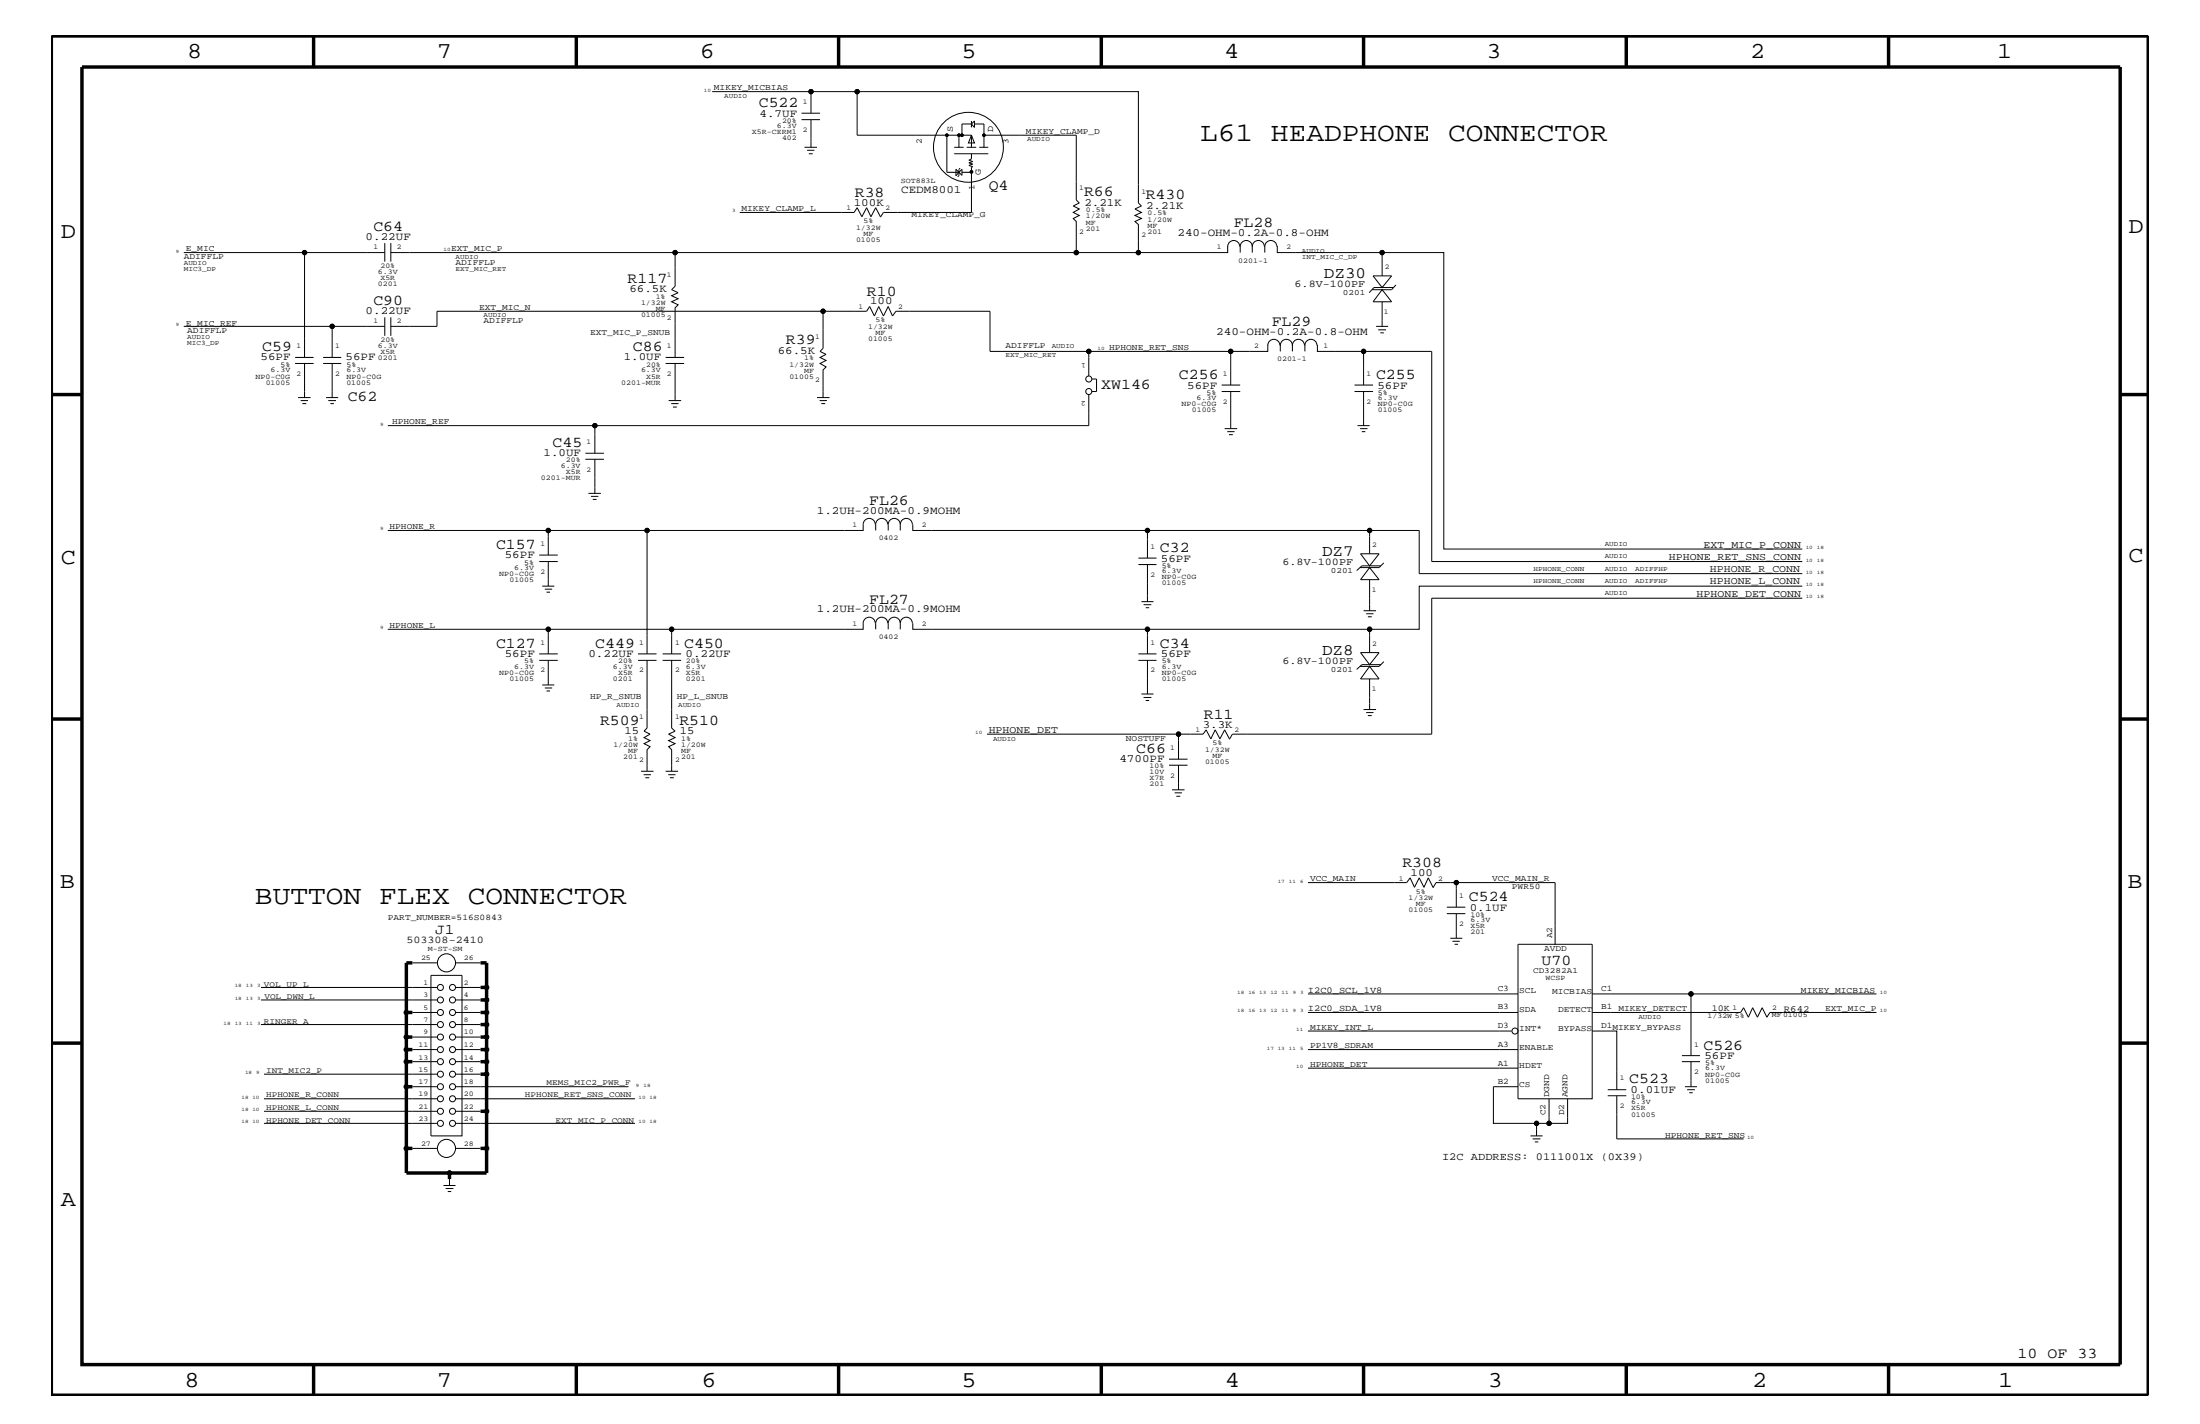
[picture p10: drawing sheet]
<svg xmlns="http://www.w3.org/2000/svg" width="432mm" height="279mm" viewBox="0 0 432 279" stroke-linecap="round" stroke-linejoin="round" font-family="sans-serif">
<g fill="none" stroke="#000" stroke-width=".2">
<path d="M139.8 18h28.4M159.2 18v4.2M157.3 23.5h3.7M157.3 22.2h3.7M157.9 28.9h2.5M158.4 29.5h1.5M158.8 30.2h.7M159.2 23.5v5.4M185.8 26.5v7.3h2.4M187.3 28.9h1.8M187.3 30.2h6.7M187.6 33.2l.6 .6-.6 .7z"/>
<path d="M188.2 33.8l.6-.6v1.2zM188.2 26.5v2.4M188.2 33.2v1.3l-.2 .2M188.5 33l-.3 .1M188.8 33.8h1.9M189.7 28.9h1.9M190.7 26.5h-22.5v-8.5h55.2v21.8l.6 .6-1.2 .6 1.2 .7-1.2 .6 1.2 .6-1.2 .6 .6 .6v5.5h17.6v-1.3M190.7 26.5l.6 1.6h-1.2zM190.7 24.3h-1.9v2.2M190.7 23.7v1.3M190.7 26.5v2.4M190.7 30.2v1l-.5 .2 .7 .3-.7 .2 .7 .3-.7 .3 .7 .2-.2 .1v8.9h-17.3l-.6 .9"/>
<path d="M191.3 23.7v1.3l-.6-.7zM191.3 24.3h1.8v4.6M192.2 28.9h1.8M193.1 26.5h18.1v12.7l.6 .6-1.1 .6 1.1 .6-1.1 .7 1.1 .6-1.1 .6 .5 .6v6.1h12.2M36.1 49.6h39.4M59.8 49.6v20.5M75.5 47.7v3.6M76.7 47.7v3.6M76.7 49.6h134.5M132.5 49.6v6.6l-.7 .6 1.3 .6-1.3 .6 1.3 .6-1.3 .6 1.3 .6-.6 .6v9.7M145.2 41.7h22.4l.6-.9 1 1.7 .9-1.7 .8 1.7 1-1.7 .9 1.7M241 48.4a1.19 1.19 0 0 1 1.1-1.2 1.19 1.19 0 0 1 1.2 1.2"/>
<path d="M243.4 48.4a1.19 1.19 0 0 1 1.2-1.2 1.19 1.19 0 0 1 1.2 1.2 1.19 1.19 0 0 1 1.2-1.2 1.19 1.19 0 0 1 1.2 1.2M243.4 48.3v1.3M245.8 48.3v1.3M248.2 48.4a1.19 1.19 0 0 1 1.2-1.2 1.19 1.19 0 0 1 1.2 1.2M248.2 48.3v1.3M250.7 48.3v1.3h20.6M269.5 54.1h3.6l-1.8 2.3zM271.3 56.8l1.8 2.4h-3.6zM271.3 54.1v-4.5h12.1v58.1h70.3M271.3 59.2v4.8M273.5 56.4h-3.8l-1 1M274 55.9l-.9 .9h-3.8"/>
<path d="M36.1 64h29.1M57.9 71.3h3.7M57.9 70.1h3.7M58.5 78h2.5M59 78.6h1.5M59.4 79.2h.7M59.8 71.3v6.7M63.4 71.3h3.6M63.4 70.1h3.6M64 78h2.4M64.4 78.6h1.6M64.9 79.2h.6"/>
<path d="M65.2 71.3v6.7M75.5 64h-10.3v6.1M75.5 62.3v3.6M76.7 64h9.1v-2.9h84.3l.6-1 .9 1.9 .9-1.9 .9 1.9 .9-1.9 .9 1.9 .7-.9h18.4v7.8h47.3M76.7 62.3v3.6M130.6 71.3h3.7M130.6 70.1h3.7M131.2 78.6h2.5M131.7 79.2h1.5M132.1 79.9h.7M132.5 71.3v7.3M160.4 78h2.4"/>
<path d="M160.9 78.6h1.4M161.2 79.2h.8M161.5 61.1v7.3l-.5 .5 1.1 .6-1.1 .6 1.1 .6-1.1 .6 1.1 .7-.6 .6v5.4M213.7 77.4v6.1h-96.9M213.7 68.9v4.9M214.3 74.4h.9v2.4h-.9M239.8 76.8h3.6M239.8 75.6h3.6M241.6 76.8v7.3M248.8 67.8a1.19 1.19 0 0 1 1.2-1.2 1.19 1.19 0 0 1 1.2 1.2M248.8 67.7v1.2h-7.2v6.7M251.3 67.8a1.19 1.19 0 0 1 1.2-1.2 1.19 1.19 0 0 1 1.2 1.2 1.19 1.19 0 0 1 1.1-1.2 1.19 1.19 0 0 1 1.2 1.2"/>
<path d="M251.3 67.7v1.2M253.7 67.7v1.2M256.1 67.8a1.19 1.19 0 0 1 1.2-1.2 1.19 1.19 0 0 1 1.2 1.2M256.1 67.7v1.2M258.6 67.7v1.2h9v6.7M265.9 76.8h3.6M265.9 75.6h3.6M267.6 76.8v6.7M267.6 68.9h13.4v41.3h72.7M270.1 64h2.4M270.5 64.7h1.5M270.9 65.3h.7"/>
<path d="M76.1 83.5h40.7v5.4M114.9 90.1h3.6M114.9 88.9h3.6M115.5 96.8h2.4M116 97.4h1.4M116.3 98h.8M116.8 90.1v6.7M240.4 84.1h2.4M240.9 84.7h1.4M241.2 85.3h.8M266.4 83.5h2.4M267 84.1h1.4"/>
<path d="M267.3 84.7h.7M76.1 104.1h31.5v4.8M105.8 110.2h3.7M105.8 108.9h3.7M106.4 115h2.4M106.9 115.6h1.5M107.3 116.2h.7M107.6 110.2v4.8M127 104.1v24.2M171.8 102.9a1.19 1.19 0 0 0-1.2-1.2 1.19 1.19 0 0 0-1.2 1.2v1.2h-61.8M174.2 102.9a1.19 1.19 0 0 0-1.1-1.2 1.19 1.19 0 0 0-1.2 1.2v1.2M176.7 102.9a1.19 1.19 0 0 0-1.2-1.2 1.19 1.19 0 0 0-1.2 1.2v1.2"/>
<path d="M176.7 102.9a1.19 1.19 0 0 1 1.2-1.2 1.19 1.19 0 0 1 1.2 1.2M176.7 102.9v1.2M179.2 102.9v1.2h46v5.4M223.4 110.8h3.6M223.4 109.5h3.6M224 118.1h2.4M224.5 118.6h1.5M224.9 119.2h.7M225.2 110.8v7.3M225.2 104.1h53.4v8.5h75.1M267 108.7h3.7l-1.9 2.3zM267.6 119.8h2.5"/>
<path d="M268.8 111.4l1.9 2.3h-3.7zM268.8 104.1v4.6M268.8 113.7v6.1M271 111h-3.7l-1 1M271.6 110.4l-.9 1h-3.7M353.7 115h-75.1v8.5h-9.8M353.7 117.4h-72.7v26.6h-39.1l-.6 1.1M76.1 123.5h31.5v4.8M105.8 129.6h3.7M105.8 128.3h3.7M106.4 134.4h2.4M106.9 135h1.5"/>
<path d="M107.3 135.6h.7M107.6 129.6v4.8M125.2 129.6h3.7M125.2 128.3h3.7M127 129.6v13.3l-.6 .6 1.2 .5-1.2 .7 1.2 .6-1.2 .6 1.2 .6-.6 .6v4.2M130 129.6h3.7M130 128.3h3.7M131.8 129.6v13.3l.7 .6-1.3 .5 1.3 .7-1.3 .6 1.3 .6-1.3 .6 .6 .6v4.2M131.8 123.5v4.8M171.8 122.3a1.19 1.19 0 0 0-1.2-1.2 1.19 1.19 0 0 0-1.2 1.2v1.2h-61.8M174.2 122.3a1.19 1.19 0 0 0-1.1-1.2 1.19 1.19 0 0 0-1.2 1.2v1.2M176.7 122.3a1.19 1.19 0 0 0-1.2-1.2 1.19 1.19 0 0 0-1.2 1.2v1.2"/>
<path d="M176.7 122.3a1.19 1.19 0 0 1 1.2-1.2 1.19 1.19 0 0 1 1.2 1.2M176.7 122.3v1.2M179.2 122.3v1.2h46v4.8M223.4 129.6h3.6M223.4 128.3h3.6M224 136.2h2.4M224.5 136.8h1.5M224.9 137.4h.7M225.2 129.6v6.6M225.2 123.5h43.6M267 128h3.7l-1.9 2.4zM267.6 139.2h2.5"/>
<path d="M268.1 120.4h1.5M268.1 139.8h1.5M268.5 121h.7M268.8 130.8l1.9 2.4h-3.7zM268.8 123.5v4.5M268.8 133.2v6M271 130.4h-3.7l-1 .9M271.6 129.8l-.9 1h-3.7M125.8 151.3h2.5M126.3 152h1.5M126.7 152.6h.7M130.6 151.3h2.5"/>
<path d="M131.1 152h1.5M131.5 152.6h.7M193.7 144h42.4l.6-.8 1 1.8 .8-1.8 .9 1.8 1-1.8 .9 1.8M229.4 150.1h3.7M229.4 149h3.7M230 155h2.5M230.5 155.6h1.5M230.9 156.2h.7M231.3 144v5M231.3 150.1v4.9M268.5 140.4h.7M256.7 173.2h19.4l.7-1 .8 1.9 1-1.9 .9 1.9 .8-1.9 1 1.9"/>
<path d="M281.3 174.2l.6-1h3.9v4.8M284 179.3h3.6M284 178h3.6M285.8 173.2h19.4v12.1M285.8 179.3v4.8M51.2 193.7h34.6M51.2 196.2h34.6M80.9 198.7h4.9M80.9 188.9h4.9M84.6 191.4h6.1v31.5h-6.1zM89.4 198.7h4.9M89.4 193.7h4.9"/>
<path d="M89.4 196.2h4.9M89.4 188.9h4.9M256.7 198.7h41.2M256.7 195h41.2M284.6 184.1h2.4M285.1 184.7h1.4M285.5 185.3h.7M297.9 185.3h14.6v30.3h-14.6zM312.5 198.7h29.1l.6-1 1 1.9 .8-1.9 .9 1.9 1-1.9 .9 1.9 .6-.9h20.9M312.5 195h55.8M331.9 195v12.1M51.2 201h34.6"/>
<path d="M51.8 215.6h34M51.8 210.8h34M51.8 218h34M80.9 213.2h4.9M80.9 205.9h4.9M80.9 203.5h4.9M80.9 208.3h4.9M89.4 213.2h34M89.4 205.9h4.9M89.4 201h4.9M89.4 203.5h4.9M89.4 208.3h4.9"/>
<path d="M89.4 215.6h35.2M89.4 210.8h4.9M89.4 218h4.9M256.7 202.3h40M256.7 209.6h41.2M256.7 205.9h41.2M297.9 213.2h-4.8v7.2h8.5v2.5M304 215.6v4.8h3.7v-4.8M312.5 202.3h4.8v11.5M315.6 213.8h3.6M315.6 215h3.6M317.3 215v8.5h24.9"/>
<path d="M330.1 208.3h3.6M330.1 207.1h3.6M330.7 213.2h2.4M331.1 213.8h1.6M331.6 214.4h.6M331.9 208.3v4.9M51.8 220.4h34M80.9 225.3h4.9M87 232.6h2.4M87.5 233.2h1.5M87.9 233.8h.7M88.2 231.3v1.3"/>
<path d="M89.4 220.4h35.2M89.4 225.3h4.9M300.4 222.9h2.4M300.8 223.5h1.5M301.2 224.1h.7M301.6 220.4h2.4"/>
<circle cx="159.2" cy="18" r=".42"/>
<circle cx="168.2" cy="18" r=".42"/>
<circle cx="185.8" cy="26.5" r=".25"/>
<circle cx="188.2" cy="26.5" r=".25"/>
<circle cx="188.8" cy="26.5" r=".25"/>
<circle cx="190.1" cy="28.9" r="6.9"/>
<circle cx="190.7" cy="33.7" r=".25"/>
<circle cx="193.1" cy="26.5" r=".25"/>
<circle cx="59.8" cy="49.6" r=".42"/>
<circle cx="132.5" cy="49.6" r=".42"/>
<circle cx="211.2" cy="49.6" r=".42"/>
<circle cx="223.4" cy="49.6" r=".42"/>
<circle cx="271.3" cy="49.6" r=".42"/>
<circle cx="65.2" cy="64" r=".42"/>
<circle cx="161.5" cy="61.1" r=".42"/>
<circle cx="213.7" cy="68.9" r=".42"/>
<circle cx="213.7" cy="76.8" r=".59"/>
<circle cx="213.7" cy="74.4" r=".59"/>
<circle cx="241.6" cy="68.9" r=".42"/>
<circle cx="267.6" cy="68.9" r=".42"/>
<circle cx="116.8" cy="83.5" r=".42"/>
<circle cx="107.6" cy="104.1" r=".42"/>
<circle cx="127" cy="104.1" r=".42"/>
<circle cx="225.2" cy="104.1" r=".42"/>
<circle cx="268.8" cy="104.1" r=".42"/>
<circle cx="107.6" cy="123.5" r=".42"/>
<circle cx="131.8" cy="123.5" r=".42"/>
<circle cx="225.2" cy="123.5" r=".42"/>
<circle cx="268.8" cy="123.5" r=".42"/>
<circle cx="231.3" cy="144" r=".42"/>
<circle cx="285.8" cy="173.2" r=".42"/>
<circle cx="79.8" cy="198.7" r=".42"/>
<circle cx="86.4" cy="198.7" r=".59"/>
<circle cx="86.4" cy="193.7" r=".59"/>
<circle cx="86.4" cy="196.2" r=".59"/>
<circle cx="87.6" cy="188.9" r="1.78"/>
<circle cx="88.8" cy="198.7" r=".59"/>
<circle cx="88.8" cy="193.7" r=".59"/>
<circle cx="88.8" cy="196.2" r=".59"/>
<circle cx="95.5" cy="198.7" r=".42"/>
<circle cx="95.5" cy="196.2" r=".42"/>
<circle cx="95.5" cy="193.7" r=".42"/>
<circle cx="331.9" cy="195" r=".42"/>
<circle cx="79.8" cy="208.3" r=".42"/>
<circle cx="79.8" cy="205.9" r=".42"/>
<circle cx="79.8" cy="213.2" r=".42"/>
<circle cx="79.8" cy="203.5" r=".42"/>
<circle cx="86.4" cy="203.5" r=".59"/>
<circle cx="86.4" cy="213.2" r=".59"/>
<circle cx="86.4" cy="210.8" r=".59"/>
<circle cx="86.4" cy="218" r=".59"/>
<circle cx="86.4" cy="208.3" r=".59"/>
<circle cx="86.4" cy="215.6" r=".59"/>
<circle cx="86.4" cy="205.9" r=".59"/>
<circle cx="86.4" cy="201" r=".59"/>
<circle cx="88.8" cy="203.5" r=".59"/>
<circle cx="88.8" cy="213.2" r=".59"/>
<circle cx="88.8" cy="210.8" r=".59"/>
<circle cx="88.8" cy="208.3" r=".59"/>
<circle cx="88.8" cy="218" r=".59"/>
<circle cx="88.8" cy="215.6" r=".59"/>
<circle cx="88.8" cy="205.9" r=".59"/>
<circle cx="88.8" cy="201" r=".59"/>
<circle cx="95.5" cy="208.3" r=".42"/>
<circle cx="95.5" cy="205.9" r=".42"/>
<circle cx="95.5" cy="201" r=".42"/>
<circle cx="95.5" cy="218" r=".42"/>
<circle cx="95.5" cy="210.8" r=".42"/>
<circle cx="95.5" cy="203.5" r=".42"/>
<circle cx="297.3" cy="202.3" r=".59"/>
<circle cx="79.8" cy="225.3" r=".42"/>
<circle cx="86.4" cy="220.4" r=".59"/>
<circle cx="87.6" cy="225.3" r="1.78"/>
<circle cx="88.2" cy="230.2" r=".42"/>
<circle cx="88.8" cy="220.4" r=".59"/>
<circle cx="95.5" cy="225.3" r=".42"/>
<circle cx="301.6" cy="220.4" r=".42"/>
<circle cx="304" cy="220.4" r=".42"/>
</g>
<g fill="#000">
<circle cx="159.2" cy="18" r=".42"/>
<circle cx="168.2" cy="18" r=".42"/>
<circle cx="185.8" cy="26.5" r=".25"/>
<circle cx="188.2" cy="26.5" r=".25"/>
<circle cx="188.8" cy="26.5" r=".25"/>
<circle cx="190.7" cy="33.7" r=".25"/>
<circle cx="193.1" cy="26.5" r=".25"/>
<circle cx="59.8" cy="49.6" r=".42"/>
<circle cx="132.5" cy="49.6" r=".42"/>
<circle cx="211.2" cy="49.6" r=".42"/>
<circle cx="223.4" cy="49.6" r=".42"/>
<circle cx="271.3" cy="49.6" r=".42"/>
<circle cx="65.2" cy="64" r=".42"/>
<circle cx="161.5" cy="61.1" r=".42"/>
<circle cx="213.7" cy="68.9" r=".42"/>
<circle cx="241.6" cy="68.9" r=".42"/>
<circle cx="267.6" cy="68.9" r=".42"/>
<circle cx="116.8" cy="83.5" r=".42"/>
<circle cx="107.6" cy="104.1" r=".42"/>
<circle cx="127" cy="104.1" r=".42"/>
<circle cx="225.2" cy="104.1" r=".42"/>
<circle cx="268.8" cy="104.1" r=".42"/>
<circle cx="107.6" cy="123.5" r=".42"/>
<circle cx="131.8" cy="123.5" r=".42"/>
<circle cx="225.2" cy="123.5" r=".42"/>
<circle cx="268.8" cy="123.5" r=".42"/>
<circle cx="231.3" cy="144" r=".42"/>
<circle cx="285.8" cy="173.2" r=".42"/>
<circle cx="79.8" cy="198.7" r=".42"/>
<circle cx="95.5" cy="198.7" r=".42"/>
<circle cx="95.5" cy="196.2" r=".42"/>
<circle cx="95.5" cy="193.7" r=".42"/>
<circle cx="331.9" cy="195" r=".42"/>
<circle cx="79.8" cy="208.3" r=".42"/>
<circle cx="79.8" cy="205.9" r=".42"/>
<circle cx="79.8" cy="213.2" r=".42"/>
<circle cx="79.8" cy="203.5" r=".42"/>
<circle cx="95.5" cy="208.3" r=".42"/>
<circle cx="95.5" cy="205.9" r=".42"/>
<circle cx="95.5" cy="201" r=".42"/>
<circle cx="95.5" cy="218" r=".42"/>
<circle cx="95.5" cy="210.8" r=".42"/>
<circle cx="95.5" cy="203.5" r=".42"/>
<circle cx="79.8" cy="225.3" r=".42"/>
<circle cx="88.2" cy="230.2" r=".42"/>
<circle cx="95.5" cy="225.3" r=".42"/>
<circle cx="301.6" cy="220.4" r=".42"/>
<circle cx="304" cy="220.4" r=".42"/>
</g>
<g fill="none" stroke="#000" stroke-width=".68" stroke-linecap="butt">
<path d="M10.1 7.1h411.5v266.7h-411.5zM16.1 13.2h400v254.5h-400zM61.6 7.1v6.1M113.1 7.1v6.1M164.6 7.1v6.1M216.2 7.1v6.1M267.6 7.1v6.1M319.2 7.1v6.1M370.7 7.1v6.1M10.1 77.4h6M416.1 77.4h5.5M10.1 141.1h6"/>
<path d="M416.1 141.1h5.5M79.8 198.7h1.1M80.9 188.9h-1.1v24.3M94.3 188.9h1.2v7.3M94.3 193.7h1.2M94.3 196.2h1.2M95.5 196.2v2.5h-1.2M95.5 198.7v2.3h-1.2M10.1 204.7h6M79.8 213.2v12.1h1.1M79.8 203.5h1.1M79.8 205.9h1.1"/>
<path d="M79.8 208.3h1.1M79.8 213.2h1.1M94.3 205.9h1.2M94.3 208.3h1.2M94.3 210.8h1.2M94.3 218h1.2M95.5 201v2.5h-1.2M95.5 203.5v26.7h-15.7v-4.9M416.1 204.7h5.5M88.2 230.2v1.1M94.3 225.3h1.2M61.6 267.7v6.1"/>
<path d="M113.1 267.7v6.1M164.6 267.7v6.1M216.2 268v5.8M267.6 267.7v6.1M319.2 267.7v6.1M370.7 267.7v6.1"/>
</g>
<g font-size="5.2">
<text x="235.5" y="27.7">L61 HEADPHONE CONNECTOR</text>
<text x="50" y="177.4">BUTTON FLEX CONNECTOR</text>
</g>
<g font-size="4.5">
<text x="36.7" y="11.5">8</text>
<text x="85.8" y="11.5">7</text>
<text x="137.3" y="11.5">6</text>
<text x="188.7" y="11.5">5</text>
<text x="240.3" y="11.5">4</text>
<text x="291.8" y="11.5">3</text>
<text x="343.5" y="11.5">2</text>
<text x="392" y="11.5">1</text>
<text x="11.9" y="46.8">D</text>
<text x="417.7" y="45.7">D</text>
<text x="11.9" y="110.6">C</text>
<text x="417.7" y="110.3">C</text>
<text x="11.8" y="174.3">B</text>
<text x="417.6" y="174.2">B</text>
<text x="11.9" y="236.7">A</text>
<text x="36.2" y="272.1">8</text>
<text x="85.8" y="272.1">7</text>
<text x="137.7" y="272.1">6</text>
<text x="188.7" y="272.1">5</text>
<text x="240.4" y="272.1">4</text>
<text x="292" y="272.1">3</text>
<text x="343.9" y="272.1">2</text>
<text x="392.2" y="272.1">1</text>
</g>
<g font-size="3.1">
<text x="259.8" y="54.5">DZ30</text>
<text x="259.5" y="109.1">DZ7</text>
<text x="259.5" y="128.5">DZ8</text>
</g>
<g font-size="3">
<text x="148.9" y="21">C522</text>
<text x="167.8" y="38.6">R38</text>
<text x="194.1" y="37.4">Q4</text>
<text x="212.8" y="38.5">R66</text>
<text x="224.9" y="39.1">R430</text>
<text x="73.3" y="45.3">C64</text>
<text x="242.1" y="44.6">FL28</text>
<text x="73.3" y="59.8">C90</text>
<text x="123.2" y="55.5">R117</text>
<text x="170.1" y="58">R10</text>
<text x="249.6" y="64">FL29</text>
<text x="51.5" y="68.9">C59</text>
<text x="124.2" y="68.9">C86</text>
<text x="154.3" y="67.6">R39</text>
<text x="216.2" y="76.3">XW146</text>
<text x="231.4" y="74.4">C256</text>
<text x="270.1" y="74.4">C255</text>
<text x="68.2" y="78.6">C62</text>
<text x="108.5" y="87.7">C45</text>
<text x="170.6" y="99.1">FL26</text>
<text x="97.4" y="107.7">C157</text>
<text x="227.7" y="108.3">C32</text>
<text x="170.6" y="118.5">FL27</text>
<text x="97.4" y="127.1">C127</text>
<text x="116.8" y="127.1">C449</text>
<text x="134.3" y="127.1">C450</text>
<text x="227.7" y="127.1">C34</text>
<text x="117.8" y="142.2">R509</text>
<text x="133.3" y="142.2">R510</text>
<text x="236.3" y="141.1">R11</text>
<text x="223" y="147.7">C66</text>
<text x="275.3" y="170.1">R308</text>
<text x="288.3" y="176.8">C524</text>
<text x="302.6" y="189.4">U70</text>
<text x="334.3" y="205.9">C526</text>
<text x="319.8" y="212.5">C523</text>
<text x="396" y="266.5">10 OF 33</text>
</g>
<text font-size="2.9" x="85.4" y="183.3">J1</text>
<g font-size="2.2">
<text x="149.1" y="22.9">4.7UF</text>
<text x="167.6" y="40.3">100K</text>
<text x="176.9" y="37.9">CEDM8001</text>
<text x="212.9" y="40.3">2.21K</text>
<text x="225" y="40.9">2.21K</text>
<text x="71.8" y="47.1">0.22UF</text>
<text x="231.1" y="46.3">240-OHM-0.2A-0.8-OHM</text>
<text x="123.5" y="57.3">66.5K</text>
<text x="170.8" y="59.7">100</text>
<text x="71.8" y="61.7">0.22UF</text>
<text x="238.7" y="65.6">240-OHM-0.2A-0.8-OHM</text>
<text x="51.1" y="70.7">56PF</text>
<text x="67.8" y="70.7">56PF</text>
<text x="122.4" y="70.7">1.0UF</text>
<text x="152.7" y="69.4">66.5K</text>
<text x="233" y="76.2">56PF</text>
<text x="270.3" y="76.2">56PF</text>
<text x="106.7" y="89.5">1.0UF</text>
<text x="160.3" y="100.8">1.2UH-200MA-0.9MOHM</text>
<text x="99.1" y="109.5">56PF</text>
<text x="227.8" y="110.2">56PF</text>
<text x="160.3" y="120.2">1.2UH-200MA-0.9MOHM</text>
<text x="99.1" y="128.9">56PF</text>
<text x="115.5" y="128.9">0.22UF</text>
<text x="134.5" y="128.9">0.22UF</text>
<text x="227.8" y="128.9">56PF</text>
<text x="122.6" y="144">15</text>
<text x="133.4" y="144">15</text>
<text x="236.1" y="142.8">3.3K</text>
<text x="219.7" y="149.5">4700PF</text>
<text x="276.9" y="171.8">100</text>
<text x="288.5" y="178.7">0.1UF</text>
<text x="334.5" y="207.7">56PF</text>
<text x="320" y="214.4">0.01UF</text>
</g>
<text font-size="2.1" x="283" y="227.6">I2C ADDRESS: 0111001X (0X39)</text>
<g font-size="2">
<text x="254.1" y="56.3">6.8V-100PF</text>
<text x="334.3" y="107.5">EXT_MIC_P_CONN</text>
<text x="251.7" y="110.9">6.8V-100PF</text>
<text x="327.6" y="109.9">HPHONE_RET_SNS_CONN</text>
<text x="335.6" y="112.2">HPHONE_R_CONN</text>
<text x="333" y="117.2">HPHONE_DET_CONN</text>
<text x="335.6" y="114.7">HPHONE_L_CONN</text>
<text x="251.7" y="130.3">6.8V-100PF</text>
<text x="194.1" y="143.9">HPHONE_DET</text>
<text x="79.8" y="185">503308-2410</text>
</g>
<text font-size="1.9" x="350.1" y="198.5">R642</text>
<g font-size="1.8">
<text x="187" y="25.9" transform="rotate(-90 187 25.9)">S</text>
<text x="194.9" y="25.9" transform="rotate(-90 194.9 25.9)">D</text>
<text x="192.5" y="34.3" transform="rotate(-90 192.5 34.3)">G</text>
<text x="256.7" y="194.8">I2C0_SCL_1V8</text>
<text x="256.7" y="198.4">I2C0_SDA_1V8</text>
<text x="336" y="198.4">10K</text>
</g>
<g font-size="1.7">
<text x="140.1" y="17.7">MIKEY_MICBIAS</text>
<text x="180.9" y="28.2" transform="rotate(-90 180.9 28.2)">2</text>
<text x="198" y="28.2" transform="rotate(-90 198 28.2)">3</text>
<text x="201.3" y="26.3">MIKEY_CLAMP_D</text>
<text x="145.5" y="41.4">MIKEY_CLAMP_L</text>
<text x="191.3" y="37.3" transform="rotate(-90 191.3 37.3)">1</text>
<text x="178.9" y="42.6">MIKEY_CLAMP_G</text>
<text x="36.1" y="50.7">ADIFFLP</text>
<text x="36.5" y="49.3">E_MIC</text>
<text x="88.6" y="49.3">EXT_MIC_P</text>
<text x="89.4" y="51.9">ADIFFLP</text>
<text x="36.5" y="63.9">E_MIC_REF</text>
<text x="36.7" y="65.3">ADIFFLP</text>
<text x="94.1" y="60.8">EXT_MIC_N</text>
<text x="94.9" y="63.4">ADIFFLP</text>
<text x="115.8" y="65.6">EXT_MIC_P_SNUB</text>
<text x="197.4" y="68.4">ADIFFLP</text>
<text x="217.7" y="68.7">HPHONE_RET_SNS</text>
<text x="77" y="83.3">HPHONE_REF</text>
<text x="76.5" y="103.8">HPHONE_R</text>
<text x="76.5" y="123.2">HPHONE_L</text>
<text x="115.8" y="137.2">HP_R_SNUB</text>
<text x="132.8" y="137.2">HP_L_SNUB</text>
<text x="221" y="145.3">NOSTUFF</text>
<text x="257.1" y="172.9">VCC_MAIN</text>
<text x="292.9" y="172.9">VCC_MAIN_R</text>
<text x="296.8" y="174.4">PWR50</text>
<text x="76.1" y="180.5">PART_NUMBER=516S0843</text>
<text x="304.6" y="184.1" transform="rotate(-90 304.6 184.1)">A2</text>
<text x="303.1" y="186.5">AVDD</text>
<text x="294" y="194.5">C3</text>
<text x="298.2" y="194.9">SCL</text>
<text x="304.6" y="195">MICBIAS</text>
<text x="314.3" y="194.4">C1</text>
<text x="353.5" y="194.8">MIKEY_MICBIAS</text>
<text x="257.1" y="202">MIKEY_INT_L</text>
<text x="294" y="201.7">D3</text>
<text x="294" y="198.1">B3</text>
<text x="298.2" y="198.7">SDA</text>
<text x="298.2" y="202.3">INT*</text>
<text x="305.8" y="202.3">BYPASS</text>
<text x="305.8" y="198.7">DETECT</text>
<text x="314.3" y="201.7">D1MIKEY_BYPASS</text>
<text x="314.3" y="198.1">B1</text>
<text x="317.7" y="198.4">MIKEY_DETECT</text>
<text x="358.2" y="198.4">EXT_MIC_P</text>
<text x="257.1" y="209.3">HPHONE_DET</text>
<text x="257.1" y="205.7">PP1V8_SDRAM</text>
<text x="294" y="205.4">A3</text>
<text x="294" y="209.1">A1</text>
<text x="298.2" y="205.9">ENABLE</text>
<text x="298.2" y="209.6">HDET</text>
<text x="294" y="212.7">B2</text>
<text x="298.2" y="213.2">CS</text>
<text x="304" y="215.3" transform="rotate(-90 304 215.3)">DGND</text>
<text x="307.7" y="215.3" transform="rotate(-90 307.7 215.3)">AGND</text>
<text x="303.4" y="218.8" transform="rotate(-90 303.4 218.8)">C2</text>
<text x="307" y="218.8" transform="rotate(-90 307 218.8)">D2</text>
<text x="326.8" y="223.2">HPHONE_RET_SNS</text>
</g>
<g font-size="1.6">
<text x="263.6" y="57.9">0201</text>
<text x="261.2" y="112.5">0201</text>
<text x="261.2" y="131.9">0201</text>
<text x="300.9" y="190.9">CD3282A1</text>
<text x="51.8" y="193.6">VOL_UP_L</text>
<text x="51.9" y="195.9">VOL_DWN_L</text>
<text x="51.8" y="200.9">RINGER_A</text>
<text x="52.2" y="215.3">HPHONE_R_CONN</text>
<text x="52.2" y="210.5">INT_MIC2_P</text>
<text x="103" y="215.3">HPHONE_RET_SNS_CONN</text>
<text x="107.3" y="213">MEMS_MIC2_PWR_F</text>
<text x="52.2" y="217.7">HPHONE_L_CONN</text>
<text x="52.2" y="220.2">HPHONE_DET_CONN</text>
<text x="109.1" y="220.2">EXT_MIC_P_CONN</text>
</g>
<g font-size="1.4">
<text x="142.2" y="19.2">AUDIO</text>
<text x="157.6" y="20.4">1</text>
<text x="147.6" y="26.4">X5R-CERM1</text>
<text x="152.5" y="25.2">6.3V</text>
<text x="153.5" y="24.1">20%</text>
<text x="153.5" y="27.5">402</text>
<text x="157.6" y="25.9">2</text>
<text x="201.6" y="27.7">AUDIO</text>
<text x="176.8" y="35.8">SOT883L</text>
<text x="166.1" y="41.3">1</text>
<text x="173.8" y="41.3">2</text>
<text x="211.8" y="37.4">1</text>
<text x="213.1" y="41.7">0.5%</text>
<text x="224" y="38">1</text>
<text x="168" y="47.4">01005</text>
<text x="168" y="45.1">1/32W</text>
<text x="169.5" y="43.8">5%</text>
<text x="169.5" y="46.3">MF</text>
<text x="211.8" y="45.9">2</text>
<text x="213.1" y="44.1">MF</text>
<text x="213.1" y="45.3">201</text>
<text x="213.1" y="42.9">1/20W</text>
<text x="224" y="46.5">2</text>
<text x="225.2" y="44.6">MF</text>
<text x="225.2" y="42.3">0.5%</text>
<text x="225.2" y="43.5">1/20W</text>
<text x="225.2" y="45.9">201</text>
<text x="36.1" y="51.9">AUDIO</text>
<text x="36.1" y="53.2">MIC3_DP</text>
<text x="73.3" y="48.9">1</text>
<text x="74.2" y="53.8">6.3V</text>
<text x="74.7" y="52.5">20%</text>
<text x="77.9" y="48.9">2</text>
<text x="89.4" y="53.2">EXT_MIC_RET</text>
<text x="89.4" y="50.7">AUDIO</text>
<text x="238.8" y="48.9">1</text>
<text x="243" y="51.5">0201-1</text>
<text x="252.5" y="48.9">2</text>
<text x="255.5" y="49.6">AUDIO</text>
<text x="255.5" y="50.7">INT_MIC_C_DP</text>
<text x="271.8" y="52.8">2</text>
<text x="74.2" y="56.2">0201</text>
<text x="74.7" y="55">X5R</text>
<text x="125.8" y="59.8">1/32W</text>
<text x="128.7" y="58.6">1%</text>
<text x="130.9" y="54.4">1</text>
<text x="73.3" y="63.4">1</text>
<text x="77.9" y="63.4">2</text>
<text x="94.9" y="62.3">AUDIO</text>
<text x="125.8" y="62.3">01005</text>
<text x="128.7" y="61.1">MF</text>
<text x="130.9" y="62.9">2</text>
<text x="168.5" y="60.6">1</text>
<text x="170.4" y="64.5">1/32W</text>
<text x="171.8" y="65.6">MF</text>
<text x="171.8" y="63.2">5%</text>
<text x="176.3" y="60.6">2</text>
<text x="271.6" y="61.7">1</text>
<text x="36.7" y="67.7">MIC3_DP</text>
<text x="36.7" y="66.5">AUDIO</text>
<text x="55" y="72">5%</text>
<text x="58.2" y="68.4">1</text>
<text x="65.8" y="68.4">1</text>
<text x="68" y="72">5%</text>
<text x="74.2" y="68.4">6.3V</text>
<text x="74.2" y="70.7">0201</text>
<text x="74.7" y="69.5">X5R</text>
<text x="74.7" y="67.1">20%</text>
<text x="126.8" y="72">20%</text>
<text x="130.9" y="68.4">1</text>
<text x="154.9" y="72">1/32W</text>
<text x="157.8" y="70.7">1%</text>
<text x="160" y="66.5">1</text>
<text x="170.4" y="66.8">01005</text>
<text x="197.4" y="70.1">EXT_MIC_RET</text>
<text x="206.4" y="68.4">AUDIO</text>
<text x="213.1" y="71.3" transform="rotate(-180 213.1 71.3)">1</text>
<text x="246.1" y="68.4">2</text>
<text x="250.7" y="70.9">0201-1</text>
<text x="259.8" y="68.4">1</text>
<text x="50.1" y="74.3">NP0-C0G</text>
<text x="52.2" y="75.5">01005</text>
<text x="53.1" y="73">6.3V</text>
<text x="58.2" y="73.8">2</text>
<text x="65.8" y="73.8">2</text>
<text x="68" y="74.3">NP0-C0G</text>
<text x="68" y="73">6.3V</text>
<text x="68" y="75.5">01005</text>
<text x="121.9" y="75.5">0201-MUR</text>
<text x="125.8" y="73">6.3V</text>
<text x="126.8" y="74.3">X5R</text>
<text x="130.9" y="73.8">2</text>
<text x="154.9" y="74.4">01005</text>
<text x="157.8" y="73.2">MF</text>
<text x="160" y="75">2</text>
<text x="236.8" y="77.4">5%</text>
<text x="240" y="73.8">1</text>
<text x="268.2" y="73.8">1</text>
<text x="270.4" y="77.4">5%</text>
<text x="213.1" y="78.6" transform="rotate(-180 213.1 78.6)">2</text>
<text x="231.9" y="79.7">NP0-C0G</text>
<text x="233.9" y="80.9">01005</text>
<text x="234.9" y="78.5">6.3V</text>
<text x="240" y="79.2">2</text>
<text x="268.2" y="79.2">2</text>
<text x="270.4" y="80.9">01005</text>
<text x="270.4" y="79.7">NP0-C0G</text>
<text x="270.4" y="78.5">6.3V</text>
<text x="115.1" y="87.1">1</text>
<text x="106.2" y="94.3">0201-MUR</text>
<text x="110.1" y="91.8">6.3V</text>
<text x="111.1" y="93.1">X5R</text>
<text x="111.1" y="90.7">20%</text>
<text x="115.1" y="92.6">2</text>
<text x="106.1" y="107.1">1</text>
<text x="167.3" y="103.5">1</text>
<text x="172.5" y="106">0402</text>
<text x="180.9" y="103.5">2</text>
<text x="225.8" y="107.7">1</text>
<text x="269.3" y="107.4">2</text>
<text x="315" y="107.1">AUDIO</text>
<text x="98" y="113.1">NP0-C0G</text>
<text x="100.9" y="111.9">6.3V</text>
<text x="102.9" y="110.8">5%</text>
<text x="106.1" y="112.6">2</text>
<text x="225.8" y="113.1">2</text>
<text x="228" y="113.7">NP0-C0G</text>
<text x="228" y="111.4">5%</text>
<text x="228" y="112.5">6.3V</text>
<text x="301" y="112">HPHONE_CONN</text>
<text x="315" y="109.5">AUDIO</text>
<text x="315" y="112">AUDIO</text>
<text x="321" y="112">ADIFFHP</text>
<text x="100" y="114.2">01005</text>
<text x="228" y="114.8">01005</text>
<text x="269.2" y="116.2">1</text>
<text x="301" y="114.4">HPHONE_CONN</text>
<text x="315" y="116.8">AUDIO</text>
<text x="315" y="114.4">AUDIO</text>
<text x="321" y="114.4">ADIFFHP</text>
<text x="167.3" y="122.9">1</text>
<text x="172.5" y="125.4">0402</text>
<text x="180.9" y="122.9">2</text>
<text x="100.9" y="131.3">6.3V</text>
<text x="102.9" y="130.2">5%</text>
<text x="106.1" y="126.5">1</text>
<text x="106.1" y="131.9">2</text>
<text x="120.3" y="131.3">6.3V</text>
<text x="121.3" y="130.2">20%</text>
<text x="125.5" y="126.5">1</text>
<text x="125.5" y="131.9">2</text>
<text x="132.5" y="126.5">1</text>
<text x="132.5" y="131.9">2</text>
<text x="134.6" y="131.3">6.3V</text>
<text x="134.6" y="130.2">20%</text>
<text x="225.8" y="126.5">1</text>
<text x="225.8" y="131.9">2</text>
<text x="228" y="130.2">5%</text>
<text x="228" y="131.3">6.3V</text>
<text x="269.3" y="126.8">2</text>
<text x="98" y="132.4">NP0-C0G</text>
<text x="100" y="133.6">01005</text>
<text x="120.3" y="133.6">0201</text>
<text x="121.3" y="132.4">X5R</text>
<text x="134.6" y="132.4">X5R</text>
<text x="134.6" y="133.6">0201</text>
<text x="228" y="133.6">01005</text>
<text x="228" y="132.4">NP0-C0G</text>
<text x="269.2" y="135.6">1</text>
<text x="121" y="138.6">AUDIO</text>
<text x="125.5" y="141.1">1</text>
<text x="132.5" y="141.1">1</text>
<text x="133.1" y="138.6">AUDIO</text>
<text x="234.6" y="143.7">1</text>
<text x="242.3" y="143.7">2</text>
<text x="120.4" y="146.5">1/20W</text>
<text x="122.3" y="149">201</text>
<text x="123.3" y="147.7">MF</text>
<text x="123.3" y="145.3">1%</text>
<text x="125.5" y="149.5">2</text>
<text x="132.5" y="149.5">2</text>
<text x="133.7" y="146.5">1/20W</text>
<text x="133.7" y="147.7">MF</text>
<text x="133.7" y="145.3">1%</text>
<text x="133.7" y="149">201</text>
<text x="194.9" y="145.3">AUDIO</text>
<text x="229.7" y="147.1">1</text>
<text x="236.5" y="149.9">01005</text>
<text x="236.5" y="147.5">1/32W</text>
<text x="238" y="148.7">MF</text>
<text x="238" y="146.2">5%</text>
<text x="225.6" y="151.8">10V</text>
<text x="225.6" y="153">X7R</text>
<text x="225.6" y="150.7">10%</text>
<text x="225.6" y="154.3">201</text>
<text x="229.7" y="152.6">2</text>
<text x="274.6" y="172.8">1</text>
<text x="282.3" y="172.8">2</text>
<text x="276.5" y="176.6">1/32W</text>
<text x="276.5" y="179">01005</text>
<text x="277.9" y="177.7">MF</text>
<text x="277.9" y="175.4">5%</text>
<text x="286.4" y="176.2">1</text>
<text x="288.6" y="179.9">10%</text>
<text x="286.4" y="181.6">2</text>
<text x="288.6" y="181">6.3V</text>
<text x="288.6" y="182.1">X5R</text>
<text x="288.6" y="183.3">201</text>
<text x="82.6" y="188.4">25</text>
<text x="83.9" y="186.5">M-ST-SM</text>
<text x="91" y="188.4">26</text>
<text x="83.1" y="193.3">1</text>
<text x="83.1" y="195.7">3</text>
<text x="91" y="195.7">4</text>
<text x="91" y="193.3">2</text>
<text x="303.4" y="192.2">WCSP</text>
<text x="83.1" y="198.1">5</text>
<text x="83.1" y="200.6">7</text>
<text x="83.1" y="203">9</text>
<text x="91" y="203">10</text>
<text x="91" y="198.1">6</text>
<text x="91" y="200.6">8</text>
<text x="321.6" y="199.8">AUDIO</text>
<text x="335.2" y="199.8">1/32W 5%</text>
<text x="340" y="198.2">1</text>
<text x="347.8" y="199.6">MF 01005</text>
<text x="347.8" y="198.2">2</text>
<text x="82.1" y="205.4">11</text>
<text x="82.1" y="207.9">13</text>
<text x="91" y="205.4">12</text>
<text x="91" y="207.9">14</text>
<text x="332.5" y="205.3">1</text>
<text x="334.7" y="208.9">5%</text>
<text x="82.1" y="210.3">15</text>
<text x="82.1" y="212.7">17</text>
<text x="82.1" y="215.1">19</text>
<text x="91" y="210.3">16</text>
<text x="91" y="212.7">18</text>
<text x="91" y="215.1">20</text>
<text x="317.9" y="211.9">1</text>
<text x="320.1" y="215.6">10%</text>
<text x="332.5" y="210.8">2</text>
<text x="334.7" y="212.5">01005</text>
<text x="334.7" y="211.3">NP0-C0G</text>
<text x="334.7" y="210">6.3V</text>
<text x="82.1" y="217.5">21</text>
<text x="82.1" y="220">23</text>
<text x="91" y="217.5">22</text>
<text x="91" y="220">24</text>
<text x="317.9" y="217.5">2</text>
<text x="320.1" y="217.9">X5R</text>
<text x="320.1" y="219.1">01005</text>
<text x="320.1" y="216.7">6.3V</text>
<text x="82.6" y="224.8">27</text>
<text x="91" y="224.8">28</text>
</g>
<g font-size="1">
<text x="138.2" y="18">10</text>
<text x="143.7" y="41.7">3</text>
<text x="34.5" y="49.6">9</text>
<text x="87" y="49.3">10</text>
<text x="34.5" y="64">9</text>
<text x="215.4" y="68.7">10</text>
<text x="74.6" y="83.5">9</text>
<text x="74.6" y="104.1">9</text>
<text x="354.4" y="107.7">10</text>
<text x="356.6" y="107.7">18</text>
<text x="354.4" y="112.6">10</text>
<text x="354.4" y="110.2">10</text>
<text x="356.6" y="112.6">18</text>
<text x="356.6" y="110.2">18</text>
<text x="354.4" y="117.4">10</text>
<text x="354.4" y="115">10</text>
<text x="356.6" y="117.4">18</text>
<text x="356.6" y="115">18</text>
<text x="74.6" y="123.5">9</text>
<text x="191.4" y="144">10</text>
<text x="250.8" y="173.2">17</text>
<text x="253" y="173.2">11</text>
<text x="255.2" y="173.2">6</text>
<text x="46.1" y="196.2">18</text>
<text x="46.1" y="193.7">18</text>
<text x="48.3" y="196.2">13</text>
<text x="48.3" y="193.7">13</text>
<text x="50.5" y="193.7">3</text>
<text x="50.5" y="196.2">3</text>
<text x="242.8" y="195">18</text>
<text x="245" y="195">16 13</text>
<text x="249.3" y="195">12</text>
<text x="251.5" y="195">11</text>
<text x="253.7" y="195">9</text>
<text x="255.2" y="195">3</text>
<text x="369" y="195">10</text>
<text x="43.9" y="201">18</text>
<text x="46.1" y="201">13</text>
<text x="48.3" y="201">11</text>
<text x="50.5" y="201">3</text>
<text x="242.8" y="198.7">18</text>
<text x="245" y="198.7">16 13</text>
<text x="249.3" y="198.7">12</text>
<text x="251.5" y="198.7">11</text>
<text x="253.7" y="198.7">9</text>
<text x="254.4" y="202.3">11</text>
<text x="255.2" y="198.7">3</text>
<text x="369" y="198.7">10</text>
<text x="248.7" y="205.9">17 13</text>
<text x="253" y="205.9">11</text>
<text x="254.4" y="209.6">10</text>
<text x="255.2" y="205.9">5</text>
<text x="47.4" y="215.6">18 10</text>
<text x="48.1" y="210.8">18</text>
<text x="50.3" y="210.8">9</text>
<text x="124.8" y="213.2">9</text>
<text x="125.3" y="215.6">10</text>
<text x="126.3" y="213.2">18</text>
<text x="127.5" y="215.6">18</text>
<text x="47.4" y="220.4">18 10</text>
<text x="47.4" y="218">18 10</text>
<text x="125.3" y="220.4">10</text>
<text x="127.5" y="220.4">18</text>
<text x="342.9" y="223.5">10</text>
</g>
</svg>
